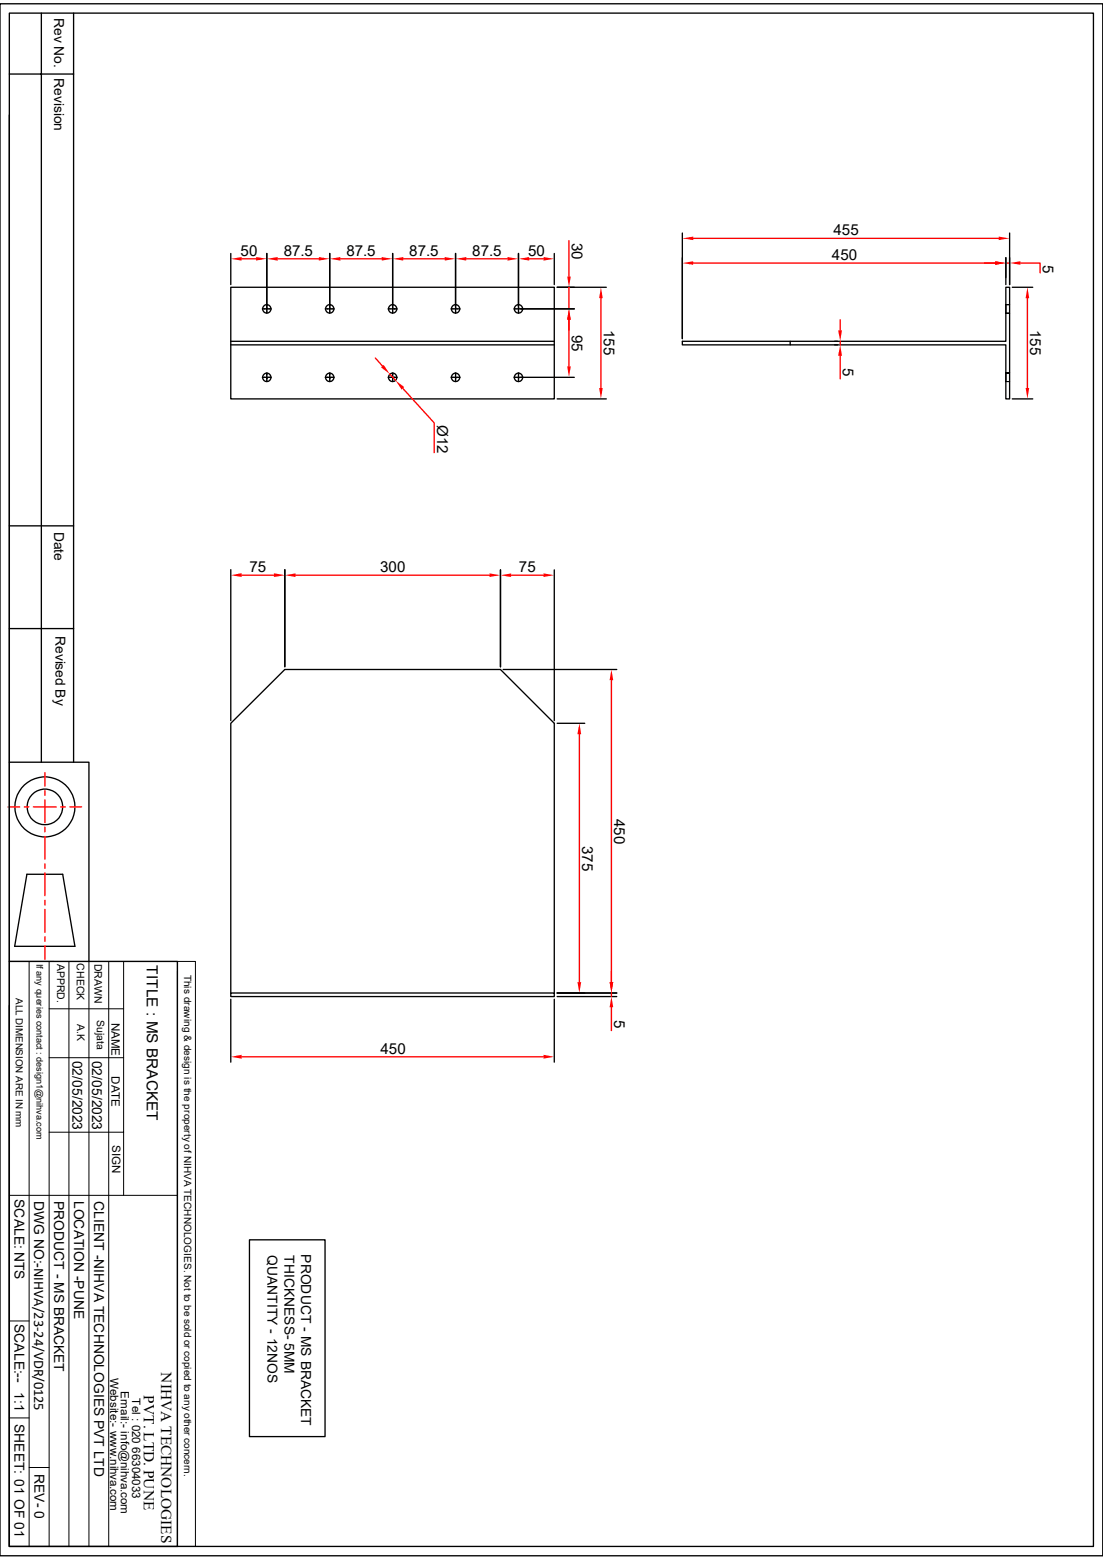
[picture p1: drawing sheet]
<svg xmlns="http://www.w3.org/2000/svg" width="210mm" height="297mm" viewBox="0 0 210 297" stroke-linecap="round" stroke-linejoin="round" font-family="sans-serif">
<g fill="none" stroke="#000" stroke-width=".25">
<path d="M43.9 54.7h61.6v21.2h-61.6zM50 58.8h.1M50.1 58.8h.2M50.4 58.8h.2M50.7 58.8h.2M50.8 58.3v.2M50.8 59.1v.3M50.8 59.4v.2M50.8 58.5h.1M50.8 59.4h.1M50.8 58v.2M50.8 58.6v.3"/>
<path d="M50.8 59v.1M51 58.8h.2M51.2 58.8h.4M61.9 58.8h.4M62.4 58.8h.2M62.7 58.8h.2M62.8 58.3v.2M62.8 59.1v.3M62.8 59.4v.2M62.8 58.5h.1M62.8 59.4h.1M62.8 58v.2"/>
<path d="M62.8 58.6v.3M62.8 59v.1M62.9 58.8h.3M63.2 58.8h.3M63.5 58.8h.1M73.9 58.8h.3M74.2 58.8h.1M74.3 58.8h.3M74.7 58.8h.1M74.8 58.3v.2M74.8 59.1v.3M74.8 59.4v.2"/>
<path d="M74.8 58.5h.1M74.8 59.4h.1M74.8 58v.2M74.8 58.6v.3M74.8 59v.1M74.9 58.8h.6M75.5 58.8h.1M85.9 58.8h.2M86.2 58.8h.1M86.3 58.8h.3M86.7 58.8h.1M86.7 58.3v.2"/>
<path d="M86.7 59.1v.3M86.7 59.4v.2M86.7 58.5h.1M86.7 59.4h.1M86.7 58v.2M86.7 58.6v.3M86.7 59v.1M86.9 58.8h.2M87.2 58.8h.3M87.5 58.8h.1M97.9 58.8h.2M98.2 58.8h.1"/>
<path d="M98.3 58.8h.3M98.6 58.8h.2M98.7 58.3v.2M98.7 59.1v.3M98.7 59.4v.2M98.7 58v.2M98.7 58.6v.3M98.7 59v.1M98.7 58.5h.1M98.7 59.4h.1M98.9 58.8h.2M99.1 58.8h.3"/>
<path d="M99.4 58.8h.2M192.7 54.7h3.9M43.9 65h61.6M43.9 65.7h61.6M50 71.8h.1M50.1 71.8h.2M50.4 71.8h.2M50.7 71.8h.2M50.8 71.3v.2M50.8 71v.2M50.8 71.6v.1M50.8 71.8v.3"/>
<path d="M50.8 72.4v.2M50.8 71.2h.1M50.8 72.1v.3M51 71.8h.2M51.2 71.8h.4M61.9 71.8h.4M62.4 71.8h.2M62.7 71.8h.2M62.8 71.3v.2M62.8 71v.2M62.8 71.6v.1M62.8 71.8v.3"/>
<path d="M62.8 72.4v.2M62.8 71.2h.1M62.8 72.1v.3M62.9 71.8h.3M63.2 71.8h.3M63.5 71.8h.1M73.9 71.8h.3M74.2 71.8h.1M74.3 71.8h.3M74.7 71.8h.1M74.8 71.3v.2M74.8 72.1v.3"/>
<path d="M74.8 71v.2M74.8 71.6v.1M74.8 71.8v.3M74.8 72.4v.2M74.8 71.2h.1M74.8 72.1h.1M74.9 71.8h.6M75.5 71.8h.1M85.9 71.8h.2M86.2 71.8h.1M86.3 71.8h.3M86.7 71.8h.1"/>
<path d="M86.7 71.3v.2M86.7 71v.2M86.7 71.6v.1M86.7 71.8v.3M86.7 72.4v.2M86.7 71.2h.1M86.8 72.1l-.1 .3M86.9 71.8h.2M87.2 71.8h.3M87.5 71.8h.1M97.9 71.8h.2M98.2 71.8h.1"/>
<path d="M98.3 71.8h.3M98.6 71.8h.2M98.7 71.3v.2M98.7 71v.2M98.7 71.6v.1M98.7 71.8v.3M98.7 72.4v.2M98.7 71.2h.1M98.8 72.1l-.1 .3M98.9 71.8h.2M99.1 71.8h.3M99.4 71.8h.2"/>
<path d="M150.5 65h41v-10.3h.7v21.2h-.7v-10.2h-41zM150.5 65h-20.6v.7h20.6M192.7 75.9h3.9M43.9 189.1h61.6v.6h-61.6zM43.9 189.1v-51.4l10.3-10.2h41.1l10.2 10.2v51.4"/>
<circle cx="50.8" cy="58.8" r=".79"/>
<circle cx="62.8" cy="58.8" r=".79"/>
<circle cx="74.8" cy="58.8" r=".79"/>
<circle cx="86.7" cy="58.8" r=".79"/>
<circle cx="98.7" cy="58.8" r=".79"/>
<circle cx="50.8" cy="71.9" r=".79"/>
<circle cx="62.8" cy="71.9" r=".79"/>
<circle cx="74.8" cy="71.9" r=".79"/>
<circle cx="86.7" cy="71.9" r=".79"/>
<circle cx="98.7" cy="71.9" r=".79"/>
</g>
<path d="M191.5 59.6h.7M191.5 58h.7M191.5 72.6h.7M191.5 71h.7" fill="none" stroke="#000" stroke-width=".19"/>
<path d="M195.6 56.8v17.1" fill="none" stroke="#f00" stroke-width=".25"/>
<g fill="#f00">
<path d="M195.6 54.7l.4 2.1h-.7z"/>
<path d="M195.3 73.9h.7l-.4 2z"/>
</g>
<path d="M191.5 49.1v5.1M192.2 49.1v5.1" fill="none" stroke="#000" stroke-width=".25"/>
<path d="M187.4 50.1h2.1M191.5 50.1h.7M194.3 50.1h3.7v1.8" fill="none" stroke="#f00" stroke-width=".25"/>
<g fill="#f00">
<path d="M189.5 49.7l2 .4-2 .3z"/>
<path d="M192.2 50.1l2.1-.4v.7z"/>
</g>
<path d="M129.9 44.4v20.1M192.2 44.4v9.8" fill="none" stroke="#000" stroke-width=".25"/>
<path d="M132 45.4h58.2" fill="none" stroke="#f00" stroke-width=".25"/>
<g fill="#f00">
<path d="M190.2 45l2 .4-2 .3z"/>
<path d="M129.9 45.4l2.1-.4v.7z"/>
</g>
<path d="M129.9 49.1v15.4M191.5 49.1v3.7" fill="none" stroke="#000" stroke-width=".25"/>
<path d="M132 50.1h57.5" fill="none" stroke="#f00" stroke-width=".25"/>
<g fill="#f00">
<path d="M189.5 49.7l2 .4-2 .3z"/>
<path d="M129.9 50.1l2.1-.4v.7z"/>
</g>
<path d="M158.9 65h.6M158.9 65.7h.6" fill="none" stroke="#000" stroke-width=".25"/>
<path d="M160 60.9v2M160 65v.7M160 67.7v4.4" fill="none" stroke="#f00" stroke-width=".25"/>
<g fill="#f00">
<path d="M159.6 62.9h.7l-.3 2.1z"/>
<path d="M160 65.7l.3 2h-.7z"/>
</g>
<g fill="none" stroke="#000" stroke-width=".25">
<path d="M0 .7h210v295.5h-210zM1.8 14.1h12.2M1.8 2.5h206.4v291.9h-206.4zM7.9 2.5v142.6M14 2.5v142.6M1.8 21.9v123.2h15.1v37.9M191.5 58v1.6M191.5 71v1.6M1.8 119.7h12.2M1.8 100.1h12.2M95.8 127.5h21.6M1.8 145.1v37.9"/>
<path d="M5.1 166.5h6.8l2.4 13.7h-11.5zM1.8 183h32v111.4h-32zM1.8 191.4v103M106.1 189.1h11.3"/>
<circle cx="8.6" cy="153.6" r="5.7"/>
<circle cx="8.6" cy="153.6" r="3.4"/>
</g>
<g fill="none" stroke="#000" stroke-width=".19">
<path d="M1.8 183h32M5.5 183v111.4M9.4 192.1h14.1M9.4 183v111.4M13.1 183v111.4M16.9 183v111.4M20.7 183v111.4M23.5 183v44.6M33.8 183h3.4v111.4h-3.4zM33.8 184.9v109.5M9.4 215.6h14.1M9.4 201.4h14.1"/>
<path d="M1.8 227.6h32M1.8 251.5h3.7M1.8 270h3.7M5.5 279.4h3.9"/>
</g>
<g fill="none" stroke="#f00" stroke-width=".25">
<path d="M116.4 129.5v57.5M1.5 153.6h2.3M4.6 153.6h.9M6.3 153.6h4.4M8.6 147.1v2.6M8.6 150.5v.9M8.6 152.3v4.3M8.6 157.5v.9M8.6 159.3v4.3M11.6 153.6h.8M13.3 153.6h2.2M8.6 164.5v.8"/>
<path d="M8.6 166.2v4.3M8.6 171.4v.9M8.6 173.1v4.4M8.6 178.4v.8M8.6 180.1v2.6"/>
</g>
<g fill="#f00">
<path d="M116.4 127.5l.4 2h-.7z"/>
<path d="M116.1 187h.7l-.4 2.1z"/>
</g>
<path d="M106.1 137.7h5.2M106.1 189.1h5.2" fill="none" stroke="#000" stroke-width=".25"/>
<path d="M110.3 139.8v47.2" fill="none" stroke="#f00" stroke-width=".25"/>
<g fill="#f00">
<path d="M110.3 137.7l.4 2.1h-.8z"/>
<path d="M109.9 187h.8l-.4 2.1z"/>
</g>
<path d="M106.1 189.1h11.3M106.1 189.7h11.3" fill="none" stroke="#000" stroke-width=".25"/>
<path d="M116.4 185v2M116.4 189.1v.6M116.4 191.8v4.4" fill="none" stroke="#f00" stroke-width=".25"/>
<g fill="#f00">
<path d="M116.1 187h.7l-.4 2.1z"/>
<path d="M116.4 189.7l.4 2.1h-.7z"/>
</g>
<path d="M54.2 108.5v18.5M95.3 108.5v18.5" fill="none" stroke="#000" stroke-width=".25"/>
<path d="M56.3 109.5h36.9" fill="none" stroke="#f00" stroke-width=".25"/>
<g fill="#f00">
<path d="M93.2 109.2l2.1 .3-2.1 .4z"/>
<path d="M54.2 109.5l2.1-.3v.7z"/>
</g>
<path d="M43.9 108.5v28.7M54.2 108.5v18.4" fill="none" stroke="#000" stroke-width=".25"/>
<path d="M46 109.5h6.2" fill="none" stroke="#f00" stroke-width=".25"/>
<g fill="#f00">
<path d="M43.9 109.5l2.1-.4v.8z"/>
<path d="M52.2 109.1l2 .4-2 .4z"/>
</g>
<path d="M43.9 190.2v12M105.5 190.2v12" fill="none" stroke="#000" stroke-width=".25"/>
<path d="M46 201.2h57.5" fill="none" stroke="#f00" stroke-width=".25"/>
<g fill="#f00">
<path d="M43.9 201.2l2.1-.4v.7z"/>
<path d="M103.5 200.8l2 .4-2 .3z"/>
</g>
<path d="M95.3 108.5v18.5M105.5 108.5v28.7" fill="none" stroke="#000" stroke-width=".25"/>
<path d="M97.3 109.5h6.2" fill="none" stroke="#f00" stroke-width=".25"/>
<g fill="#f00">
<path d="M95.3 109.5l2-.3v.7z"/>
<path d="M103.5 109.2l2 .3-2 .4z"/>
</g>
<path d="M106.1 54.7h9.3M106.1 75.9h9.3" fill="none" stroke="#000" stroke-width=".25"/>
<path d="M114.4 56.8v17.1" fill="none" stroke="#f00" stroke-width=".25"/>
<g fill="#f00">
<path d="M114.4 54.7l.4 2.1h-.7z"/>
<path d="M114.1 73.9h.7l-.4 2z"/>
</g>
<path d="M99.2 58.8h10.1M106.1 54.7h3.2" fill="none" stroke="#000" stroke-width=".25"/>
<path d="M108.3 45.8v6.9M108.3 54.7v4.1M108.3 60.9v2" fill="none" stroke="#f00" stroke-width=".25"/>
<g fill="#f00">
<path d="M108.3 58.8l.4 2.1h-.7z"/>
<path d="M108 52.7h.7l-.4 2z"/>
</g>
<path d="M99.2 58.8h10.1M99.2 71.8h10.1" fill="none" stroke="#000" stroke-width=".25"/>
<path d="M108.3 60.9v8.9" fill="none" stroke="#f00" stroke-width=".25"/>
<g fill="#f00">
<path d="M108.3 58.8l.4 2.1h-.7z"/>
<path d="M108 69.8h.7l-.4 2z"/>
</g>
<path d="M98.7 48.3v10M105.5 48.3v5.9" fill="none" stroke="#000" stroke-width=".25"/>
<path d="M100.8 49.3h2.7" fill="none" stroke="#f00" stroke-width=".25"/>
<g fill="#f00">
<path d="M103.5 48.9l2 .4-2 .3z"/>
<path d="M98.7 49.3l2.1-.4v.7z"/>
</g>
<path d="M86.7 48.3v10M98.7 48.3v10" fill="none" stroke="#000" stroke-width=".25"/>
<path d="M88.8 49.3h7.8" fill="none" stroke="#f00" stroke-width=".25"/>
<g fill="#f00">
<path d="M96.6 48.9l2.1 .4-2.1 .3z"/>
<path d="M86.7 49.3l2.1-.4v.7z"/>
</g>
<path d="M74.8 48.3v10M86.7 48.3v10" fill="none" stroke="#000" stroke-width=".25"/>
<path d="M76.8 49.3h7.9" fill="none" stroke="#f00" stroke-width=".25"/>
<g fill="#f00">
<path d="M84.7 48.9l2 .4-2 .3z"/>
<path d="M74.8 49.3l2-.4v.7z"/>
</g>
<path d="M62.8 48.3v10M74.8 48.3v10" fill="none" stroke="#000" stroke-width=".25"/>
<path d="M64.8 49.3h7.9" fill="none" stroke="#f00" stroke-width=".25"/>
<g fill="#f00">
<path d="M72.7 48.9l2.1 .4-2.1 .3z"/>
<path d="M62.8 49.3l2-.4v.7z"/>
</g>
<path d="M50.8 48.3v10M62.8 48.3v10" fill="none" stroke="#000" stroke-width=".25"/>
<path d="M52.9 49.3h7.8" fill="none" stroke="#f00" stroke-width=".25"/>
<g fill="#f00">
<path d="M60.7 48.9l2.1 .4-2.1 .3z"/>
<path d="M50.8 49.3l2.1-.4v.7z"/>
</g>
<path d="M43.9 48.3v5.9M50.8 48.3v10" fill="none" stroke="#000" stroke-width=".25"/>
<path d="M46 49.3h2.8" fill="none" stroke="#f00" stroke-width=".25"/>
<g fill="#f00">
<path d="M48.8 48.9l2 .4-2 .3z"/>
<path d="M43.9 49.3l2.1-.4v.7z"/>
</g>
<path d="M71.5 68.2l1.3 1.5M74.2 71.2l1.1 1.2M76.7 74l6 6.5v5.7" fill="none" stroke="#f00" stroke-width=".25"/>
<g fill="#f00">
<path d="M72.6 69.9l.5-.4 1.1 1.7z"/>
<path d="M75.3 72.4l1.7 1.3-.5 .5z"/>
</g>
<path d="M47.5 236.1h14.4v37.4h-14.4z" fill="none" stroke="#000" stroke-width=".25"/>
<g font-size="2.9">
<text x="108.9" y="46.2" transform="rotate(90 108.9 46.2)">30</text>
<text x="158.7" y="44.8">455</text>
<text x="45.8" y="48.7">50</text>
<text x="54" y="48.7">87.5</text>
<text x="66" y="48.7">87.5</text>
<text x="77.9" y="48.7">87.5</text>
<text x="89.9" y="48.7">87.5</text>
<text x="100.5" y="48.7">50</text>
<text x="158.4" y="49.5">450</text>
<text x="198.6" y="50.5" transform="rotate(90 198.6 50.5)">5</text>
<text x="108.9" y="63.7" transform="rotate(90 108.9 63.7)">95</text>
<text x="115" y="62.8" transform="rotate(90 115 62.8)">155</text>
<text x="196.2" y="62.8" transform="rotate(90 196.2 62.8)">155</text>
<text x="160.5" y="70.1" transform="rotate(90 160.5 70.1)">5</text>
<text x="83.3" y="80.9" transform="rotate(90 83.3 80.9)">Ø12</text>
<text x="47.5" y="109">75</text>
<text x="72.4" y="109">300</text>
<text x="98.8" y="109">75</text>
<text x="117" y="155.9" transform="rotate(90 117 155.9)">450</text>
<text x="110.9" y="161" transform="rotate(90 110.9 161)">375</text>
<text x="27.9" y="183.8" transform="rotate(90 27.9 183.8)">TITLE : MS BRACKET</text>
<text x="117" y="194.2" transform="rotate(90 117 194.2)">5</text>
<text x="72.4" y="200.7">450</text>
<text x="30.7" y="261.3" transform="rotate(90 30.7 261.3)">NIHVA TECHNOLOGIES</text>
<text x="27.4" y="265.7" transform="rotate(90 27.4 265.7)">PVT. LTD. PUNE</text>
</g>
<g font-size="2.6">
<text x="10.3" y="3.5" transform="rotate(90 10.3 3.5)">Rev No.</text>
<text x="10.3" y="14.9" transform="rotate(90 10.3 14.9)">Revision</text>
<text x="10.3" y="101.3" transform="rotate(90 10.3 101.3)">Date</text>
<text x="10.6" y="121.1" transform="rotate(90 10.6 121.1)">Revised By</text>
<text x="13.8" y="201.9" transform="rotate(90 13.8 201.9)">02/05/2023</text>
<text x="17.6" y="201.9" transform="rotate(90 17.6 201.9)">02/05/2023</text>
<text x="2.8" y="228.3" transform="rotate(90 2.8 228.3)">SCALE: NTS</text>
<text x="6.5" y="228.6" transform="rotate(90 6.5 228.6)">DWG NO:-NIHVA/23-24/VDR/0125</text>
<text x="10.3" y="228.6" transform="rotate(90 10.3 228.6)">PRODUCT - MS BRACKET</text>
<text x="14.1" y="228.6" transform="rotate(90 14.1 228.6)">LOCATION -PUNE</text>
<text x="17.9" y="228.7" transform="rotate(90 17.9 228.7)">CLIENT -NIHVA TECHNOLOGIES PVT LTD</text>
<text x="50.9" y="238.9" transform="rotate(90 50.9 238.9)">QUANTITY - 12NOS</text>
<text x="54.1" y="239" transform="rotate(90 54.1 239)">THICKNESS- 5MM</text>
<text x="57.3" y="238.8" transform="rotate(90 57.3 238.8)">PRODUCT - MS BRACKET</text>
<text x="2.8" y="252" transform="rotate(90 2.8 252)">SCALE:--</text>
<text x="2.8" y="265.1" transform="rotate(90 2.8 265.1)">1:1</text>
<text x="2.8" y="271.1" transform="rotate(90 2.8 271.1)">SHEET: 01 OF 01</text>
<text x="6.6" y="280.6" transform="rotate(90 6.6 280.6)">REV- 0</text>
</g>
<g font-size="2.2">
<text x="21.3" y="194.7" transform="rotate(90 21.3 194.7)">NAME</text>
<text x="21.3" y="204.9" transform="rotate(90 21.3 204.9)">DATE</text>
<text x="21.4" y="218" transform="rotate(90 21.4 218)">SIGN</text>
<text x="21" y="262.3" transform="rotate(90 21 262.3)">Website:- www.nihva.com</text>
<text x="23" y="264.9" transform="rotate(90 23 264.9)">Email:- info@nihva.com</text>
<text x="25.2" y="266.2" transform="rotate(90 25.2 266.2)">Tel : 020 66304033</text>
</g>
<g font-size="2">
<text x="10.9" y="183.5" transform="rotate(90 10.9 183.5)">APPRD.</text>
<text x="14.6" y="183.4" transform="rotate(90 14.6 183.4)">CHECK</text>
<text x="18" y="183.5" transform="rotate(90 18 183.5)">DRAWN</text>
<text x="14.7" y="195" transform="rotate(90 14.7 195)">A.K</text>
<text x="18.5" y="194.3" transform="rotate(90 18.5 194.3)">Sujata</text>
</g>
<g font-size="1.9">
<text x="35.1" y="185.5" transform="rotate(90 35.1 185.5)">This drawing &amp; design is the property of NIHVA TECHNOLOGIES. Not to be sold or copied to any other concern.</text>
<text x="3" y="190" transform="rotate(90 3 190)">ALL DIMENSION ARE IN mm</text>
</g>
<text font-size="1.7" x="6.9" y="183.5" transform="rotate(90 6.9 183.5)">If any queries contact : design1@nihva.com</text>
</svg>
